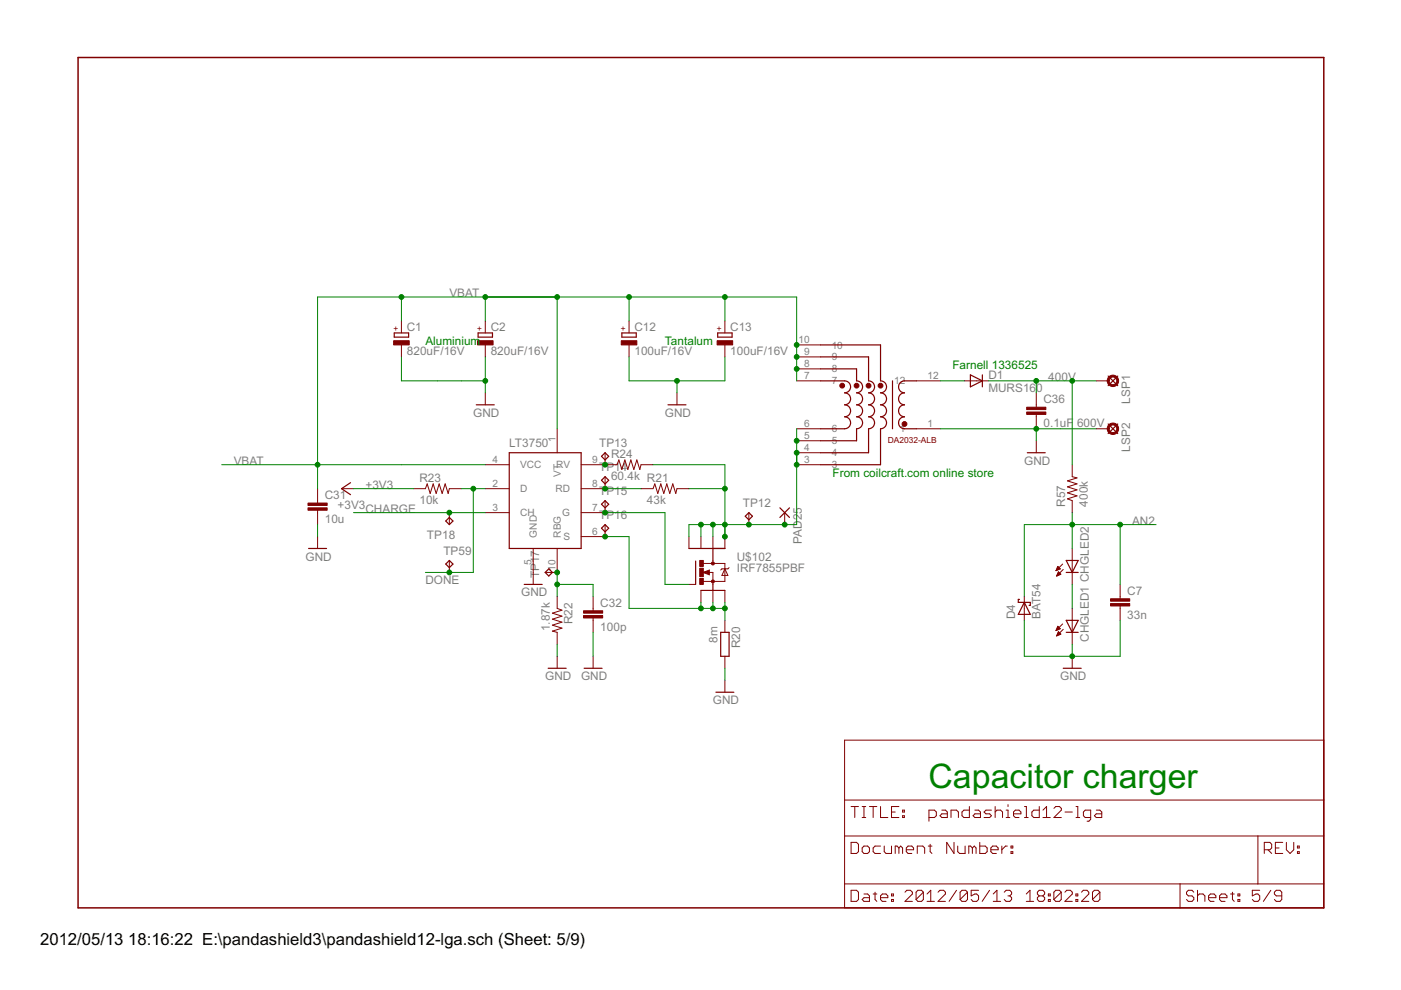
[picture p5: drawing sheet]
<svg xmlns="http://www.w3.org/2000/svg" width="297mm" height="210mm" viewBox="0 0 297 210" stroke-linecap="round" stroke-linejoin="round" font-family="sans-serif">
<g fill="none" stroke="#800000" stroke-width=".25">
<path d="M83.6 70.6h3v.9h-3zM101.4 70.6h3v.9h-3zM131.8 70.6h3.1v.9h-3.1zM152.2 70.6h3v.9h-3zM174 73.1h12.7v7.7a1.27 1.27 0 0 1 1.3 1.2 1.27 1.27 0 0 1-1.3 1.3 1.27 1.27 0 0 1 1.3 1.3 1.27 1.27 0 0 1-1.3 1.2 1.27 1.27 0 0 1 1.3 1.3 1.27 1.27 0 0 1-1.3 1.3 1.27 1.27 0 0 1 1.3 1.2 1.27 1.27 0 0 1-1.3 1.3v7.6h-12.7M174 75.7h10.1v5.1a1.27 1.27 0 0 1 1.3 1.2 1.27 1.27 0 0 1-1.3 1.3 1.27 1.27 0 0 1 1.3 1.3 1.27 1.27 0 0 1-1.3 1.2 1.27 1.27 0 0 1 1.3 1.3 1.27 1.27 0 0 1-1.3 1.3 1.27 1.27 0 0 1 1.3 1.2 1.27 1.27 0 0 1-1.3 1.3v5.1h-10.1M174 78.2h7.6v2.6a1.27 1.27 0 0 1 1.3 1.2 1.27 1.27 0 0 1-1.3 1.3 1.27 1.27 0 0 1 1.3 1.3 1.27 1.27 0 0 1-1.3 1.2 1.27 1.27 0 0 1 1.3 1.3 1.27 1.27 0 0 1-1.3 1.3 1.27 1.27 0 0 1 1.3 1.2 1.27 1.27 0 0 1-1.3 1.3v2.6h-7.6M205.7 79.5l2.6 1.3-2.6 1.2zM208.3 79.5v2.5M234.9 79.7l2.1 2.1M237 79.7l-2.1 2.1M101 85.8h3.8"/>
<path d="M108 96h15.2v20.3h-15.2zM127.5 96.8l.8-.8 .8 .8-.8 .7zM141.6 85.8h3.8M174 80.8h5.1a1.27 1.27 0 0 1 1.2 1.2 1.27 1.27 0 0 1-1.2 1.3 1.27 1.27 0 0 1 1.2 1.3 1.27 1.27 0 0 1-1.2 1.2 1.27 1.27 0 0 1 1.2 1.3 1.27 1.27 0 0 1-1.2 1.3 1.27 1.27 0 0 1 1.2 1.2 1.27 1.27 0 0 1-1.2 1.3h-5.1M189.2 80.8v10.1M194.3 80.8h-2.5a1.27 1.27 0 0 0-1.3 1.2 1.27 1.27 0 0 0 1.3 1.3 1.27 1.27 0 0 0-1.3 1.3 1.27 1.27 0 0 0 1.3 1.2 1.27 1.27 0 0 0-1.3 1.3 1.27 1.27 0 0 0 1.3 1.3 1.27 1.27 0 0 0-1.3 1.2 1.27 1.27 0 0 0 1.3 1.3h2.5M217.8 96h3.8M234.9 89.9l2.1 2M237 89.9l-2.1 2M65.4 116.3h3.8M74.3 102.3l-1.9 1.3 1.9 1.3M94.5 110.5l.8-.8 .7 .8-.7 .7z"/>
<path d="M94.5 119.6l.8-.8 .7 .8-.7 .8zM127.5 101.8l.8-.7 .8 .7-.8 .8zM127.5 106.9l.8-.7 .8 .7-.8 .8zM127.5 112l.8-.8 .8 .8-.8 .8zM146.1 116.3h7.6M147.5 119v4.9M151.2 116.3v2.5M158 109.5l.8-.8 .7 .8-.7 .7zM165.4 107.7l2 2M167.4 107.7l-2 2M226.1 118.8h2.5l-1.3 2.6zM111.1 123.9h3.9"/>
<path d="M116.4 120.6l.7 .8-.7 .7-.8-.7zM148.6 125.2h5.1M151.2 123.9v1.3M152.8 134.1h1.8v5h-1.8zM216.2 127.1h-.3v.6h2.5v.7h-.2M217.2 127.7l1.2 2.6h-2.5zM226.1 134.1h2.5M226.1 121.4h2.5M226.1 131.5h2.5l-1.3 2.6zM116.2 141.7h3.8M123.8 141.7h3.9M151.8 146.8h3.8"/>
<path d="M225.4 141.7h3.8"/>
</g>
<g fill="none" stroke="#800000" stroke-width=".21">
<path d="M85.1 68.1v2.5M85.1 73.1v2.6M102.9 68.1v2.5M102.9 73.1v2.6M133.4 68.1v2.5M133.4 73.1v2.6M153.7 68.1v2.5M153.7 73.1v2.6M168.9 73.1h5.1M168.9 75.7h5.1M168.9 78.2h5.1M102.9 98.5h5.1"/>
<path d="M102.9 83.3v2.5M118.1 90.9v5.1M123.2 98.5h7.6l.4-1 .6 2 .7-2 .6 2 .7-2 .6 2 .6-2 .7 2 .2-1h2.6M128.3 96v2.5M143.5 83.3v2.5M168.9 98.5h5.1M168.9 80.8h5.1M168.9 90.9h5.1M168.9 93.5h5.1M168.9 96h5.1M194.3 80.8h5.1M194.3 90.9h5.1"/>
<path d="M204.5 80.8h5M219.7 83.3v3M219.7 87.9v3M219.7 93.5v2.5M227.3 98.5v2.6l1 .2-2 .7 2 .6-2 .6 2 .7-2 .6 2 .6-2 .7 1 .4v2.5M232.4 80.8h2.5M232.4 90.9h2.5M67.3 103.6v3.1M67.3 108.2v3M67.3 113.8v2.5M72.4 103.6h2.6M87.7 103.6h2.5l.4-1 .6 2 .6-2 .7 2 .6-2 .6 2 .7-2 .6 2 .3-1h2.5"/>
<path d="M95.3 108.7v2.5M95.3 118.8v2.6M102.9 103.6h5.1M102.9 108.7h5.1M113.1 116.3v7.6M118.1 116.3v5.1h-2.5M128.3 101.1v2.5h-5.1M128.3 106.2v2.5h-5.1M128.3 111.2v2.6h-5.1M135.9 103.6h2.6l.3-1 .7 2 .6-2 .6 2 .7-2 .6 2 .6-2 .7 2 .2-1h2.6M146.1 113.8v2.5M148.6 113.8v2.5"/>
<path d="M149.1 119.5h4.6v3.8h-4.6M151.2 113.8v2.5M151.2 118.8v.7M153.7 113.8v2.5M158.8 108.7v2.5M166.4 108.7v2.5M225.3 119.6l-1.4 1.4M227.3 116.3v7.6M118.1 126.4v2.6l1 .4-2 .6 2 .6-2 .7 2 .6-2 .6 2 .7-2 .6 1 .3v2.5M118.1 139.1v2.6M125.8 126.4v3.1M125.8 131v3.1"/>
<path d="M125.8 139.1v2.6M146.1 123.9h1.4M148.6 125.2v2.5M149.1 121.4l1.3-.5v1zM150.3 121.4h.9v2.5M151.2 125.2v2.5M153.7 125.2v2.5M153.7 131.5v2.6M153.7 139.1v2.6M153.7 120.6l.6 1.4h-1.2zM154.6 120.4l-.3 .2h-1.2l-.3 .3M217.2 126.4v5.1"/>
<path d="M223.9 121h.1M223.9 133.6h.1M224 120.9h.2M224 133.5h.3M224 120.8h.5M224 133.4h.6M224 122.1h.2M224.1 120.6h.7M224.1 133.3h.7M224.1 134.7h.2M224.1 120.5h.6M224.1 122h.4"/>
<path d="M224.1 134.6h.4M224.1 133.2h.5M224.2 120.4h.4M224.2 121.8h.5M224.2 133.1h.3M224.2 134.5h.6M224.2 120.3h.2M224.2 121.7h.7M224.2 134.4h.6M224.2 132.9h.2M224.3 120.1h.1M224.3 121.6h.4"/>
<path d="M224.3 120.1l.5 .5-.9 .4zM224.3 132.8l-.4 .9M224.3 132.8l.5 .5M224.3 132.8h.1M224.3 134.3h.4M224.3 121.5h.3M224.3 134.1h.3M224.4 121.3h.1M224.4 134h.1M224.4 121.2l.5 .6-.9 .3zM224.4 133.9l.5 .6-.9 .3zM224.8 133.3l-.9 .4"/>
<path d="M225.3 132.3l-1.4 1.4M225.4 120.7l-1.4 1.4M225.4 133.4l-1.4 1.4M227.3 129v7.6M227.3 139.1v2.6M237.5 123.9v3.1M237.5 128.5v3M153.7 144.2v2.6M179.1 156.9h101.6v35.6h-101.6zM179.1 177.2h101.6M179.1 169.6h101.6M180.4 178.6h1.2l.4 .4v1.6l-.4 .4h-1.2z"/>
<path d="M180.4 171h1.6M181.2 171v2.3M182.8 171h.8M182.8 173.3h.8M183.2 179.4h.8l.3 .4v.8l-.3 .4h-.8l-.4-.4v-.8zM183.2 171v2.3M184.3 171h1.6M185.1 171v2.3M186.7 171v2.3h1.5M186.7 179.4h-1.2l-.4 .4v.8l.4 .4h1.2M187.5 179.4v1.2l.4 .4h1.1v-1.6M189 172.2h.8"/>
<path d="M190.6 171h-1.6v2.3h1.6M190.6 179.8l-.4-.4h-.4v1.6M190.6 179.8l.4-.4 .4 .4v1.2M190.6 179.8v1.2M191.4 173h.3v.3h-.3zM191.4 171.8h.3v.4h-.3zM196.8 179.4h.8M197 173.3h1.1l.4-.3v-.8l-.4-.4h-1.1v2.3M197.2 179v1.6l.4 .4M199.7 171.8h.8l.4 .4v1.1h-1.2l-.4-.3 .4-.4h1.2M201.6 173.3v-1.5h1.2l.4 .4v1.1M202.3 178.6v2.4l-1.6-2.4v2.4"/>
<path d="M203.1 179.4v1.2l.4 .4h1.1v-1.6M205.5 171v2.3h-1.1l-.4-.3v-.8l.4-.4h1.1M206.2 179.8l-.4-.4h-.4v1.6M206.2 179.8v1.2M206.2 179.8l.4-.4 .3 .4v1.2M206.7 171.8h.8l.4 .4v1.1h-1.2l-.4-.3 .4-.4h1.2M207.7 178.6v2.4h1.2l.4-.4v-.8l-.4-.4h-1.2M210.2 171.8h-1.2l-.4 .4 .4 .4h.8l.4 .4-.4 .3h-1.2M211 172.2l.4-.4h.8l.4 .4v1.1M211 171v2.3M212.4 179.4v1.6M213.3 173.3h.8"/>
<path d="M213.3 171.8h.4v1.5M213.6 179.4h-.4l-.8 .8M213.7 170.6v.4M214.4 179.4h.3v.4h-.3zM214.9 172.6h1.6v-.4l-.5-.4h-.7l-.4 .4v.8l.4 .3h.7M217.2 171h.4v2.3M217.2 173.3h.8M220.3 171v2.3h-1.1l-.4-.3v-.8l.4-.4h1.1M221.1 173.3h1.6M221.1 171.8l.8-.8v2.3M223.5 171.4l.3-.4h.8l.4 .4v.4l-1.5 1.5h1.5M225.8 172.2h1.6"/>
<path d="M228.1 171h.4v2.3M228.1 173.3h.8M231.2 173.3h-1.1l-.4-.3v-.8l.4-.4h1.1v1.9l-.3 .4h-.4M232.4 171.8h.8l.4 .4v1.1h-1.2l-.4-.3 .4-.4h1.2M266.7 177.2v10.2M270.4 179.8h.8M272 178.6h-1.6v2.4h1.6M272.7 178.6v1.6l.8 .8 .8-.8v-1.6M275.1 179.4h.4v.4h-.4zM179.1 187.4h101.6M180.4 188.8h1.2l.4 .4v1.5l-.4 .4h-1.2zM183.2 189.5h.8l.3 .4v1.2h-1.1l-.4-.4 .4-.4h1.1"/>
<path d="M185.1 189.5h.8M185.5 189.2v1.5l.4 .4M186.7 190.3h1.5v-.4l-.3-.4h-.8l-.4 .4v.8l.4 .4h.8M189 190.7h.4v.4h-.4zM189 189.5h.4v.4h-.4zM191.9 189.2l.4-.4h.7l.4 .4v.3l-1.5 1.6h1.5M192.2 180.2h1.5v-.4l-.4-.4h-.8l-.3 .4v.8l.3 .4h.8M194.5 181v-1.6h1.1l.4 .4v1.2M195.8 189.2v1.5l-.4 .4h-.8l-.4-.4M195.8 189.2l-.4-.4h-.8l-.4 .4v1.5M195.8 189.2l-1.6 1.5M196.6 191.1h1.5"/>
<path d="M196.6 189.5l.7-.7v2.3M198.9 189.2l.4-.4h.8l.3 .4v.3l-1.5 1.6h1.5M202.8 188.8l-1.6 2.3M205.1 189.2v1.5l-.4 .4h-.7l-.4-.4M205.1 189.2l-.4-.4h-.7l-.4 .4v1.5M205.1 189.2l-1.5 1.5M207.5 188.8h-1.6v1.1l.8-.4h.4l.4 .4v.8l-.4 .4h-.8l-.4-.4M209.8 188.8l-1.6 2.3M210.1 180.2h1.5v-.4l-.4-.4h-.7l-.4 .4v.8l.4 .4h.7M210.6 191.1h1.6M210.6 189.5l.8-.7v2.3M212.9 189.2l.4-.4h.8l.4 .4v.3l-.4 .4"/>
<path d="M213.7 189.9h.4M214.1 189.9l.4 .4v.4l-.4 .4h-.8l-.4-.4M214.4 180.6h.3v.4h-.3zM217.6 191.1h1.6M217.6 189.5l.8-.7v2.3M220.3 189.9l-.4 .4v.4l.4 .4h.8l.4-.4v-.4l-.4-.4M220.3 189.9l-.4-.4v-.3l.4-.4h.8l.4 .4v.3l-.4 .4M220.3 189.9h.8M222.3 190.7h.4v.4h-.4zM222.3 189.5h.4v.4h-.4zM225 189.2v1.5l-.4 .4h-.8l-.4-.4M225 189.2l-.4-.4h-.8l-.4 .4v1.5"/>
<path d="M225 189.2l-1.6 1.5M225.8 189.2l.4-.4h.7l.5 .4v.3l-1.6 1.6h1.6M228.1 190.7h.4v.4h-.4zM228.1 189.5h.4v.4h-.4zM229.3 189.2l.4-.4h.8l.3 .4v.3l-1.5 1.6h1.5M233.2 189.2v1.5l-.4 .4h-.8l-.4-.4M233.2 189.2l-.4-.4h-.8l-.4 .4v1.5M233.2 189.2l-1.6 1.5M250.2 187.4v5.1M253.1 189.2l-.4-.4h-.8l-.3 .4v.3l.3 .4h.8l.4 .4v.4l-.4 .4h-.8l-.3-.4M253.9 189.9l.4-.4h.8l.4 .4v1.2M253.9 188.8v2.3"/>
<path d="M256.2 190.3h1.6v-.4l-.4-.4h-.8l-.4 .4v.8l.4 .4h.8M258.6 190.3h1.5v-.4l-.4-.4h-.7l-.4 .4v.8l.4 .4h.7M260.9 189.5h.8M261.3 189.2v1.5l.4 .4M262.5 190.7h.4v.4h-.4zM262.5 189.5h.4v.4h-.4zM267.1 188.8h-1.6v1.1l.8-.4h.4l.4 .4v.8l-.4 .4h-.8l-.4-.4M268.1 180.2h1.1l.4-.4v-.8l-.4-.4h-1.1v2.4M268.8 180.2l.8 .8M269.4 188.8l-1.5 2.3M271.8 189.9h-1.2l-.4-.4v-.3l.4-.4h.8l.4 .4v1.5l-.4 .4h-.8l-.4-.4M275.1 180.6h.4v.4h-.4z"/>
</g>
<g fill="#800000" stroke="#800000" stroke-width=".21">
<path d="M65.3 107.7h4.1v.5h-4.1z"/>
<path d="M65.3 106.7h4.1v.5h-4.1z"/>
<path d="M123.7 130.5h4.1v.5h-4.1z"/>
<path d="M123.7 129.5h4.1v.5h-4.1z"/>
<path d="M217.7 87.4h4v.5h-4z"/>
<path d="M217.7 86.3h4v.5h-4z"/>
<path d="M148.4 122.6h.7v1.3h-.7z"/>
<path d="M148.4 118.8h.7v1.3h-.7z"/>
<path d="M148.4 120.5h.7v1.8h-.7z"/>
<path d="M83.5 72.2h3.3v.9h-3.3z"/>
<path d="M101.2 72.2h3.3v.9h-3.3z"/>
<path d="M235.5 128h4v.5h-4z"/>
<path d="M235.5 127h4v.5h-4z"/>
<path d="M131.7 72.2h3.3v.9h-3.3z"/>
<path d="M152 72.2h3.3v.9h-3.3z"/>
</g>
<g fill="#800000" stroke="#800000" stroke-width=".21">
<path d="M235.2 79.8a1.22 1.22 0 0 1 1.8 .4 1.22 1.22 0 0 1-.7 1.7 1.22 1.22 0 0 1-1.6-1.1h.5a.82 .82 0 0 1 1.2-.7 .82 .82 0 0 1 .1 1.3 .82 .82 0 0 1-1.3-.4v-.2h-.5z" fill-rule="evenodd"/>
<path d="M235.2 90a1.22 1.22 0 0 1 1.8 .3 1.22 1.22 0 0 1-.7 1.8 1.22 1.22 0 0 1-1.6-1.2h.5a.82 .82 0 0 1 1.2-.7 .82 .82 0 0 1 .1 1.4 .82 .82 0 0 1-1.3-.5v-.2h-.5z" fill-rule="evenodd"/>
<circle cx="151.1" cy="123.3" r=".33"/>
<circle cx="151.1" cy="119.5" r=".33"/>
<circle cx="186.7" cy="81.8" r=".51"/>
<circle cx="184.1" cy="81.8" r=".51"/>
<circle cx="181.6" cy="81.8" r=".51"/>
<circle cx="178.6" cy="81.8" r=".51"/>
<circle cx="191.8" cy="89.9" r=".51"/>
</g>
<path d="M16.6 12.2h264.1v180.3h-264.1zM150.3 121.1l-.9 .3 .9 .2v-.2h-.3" fill="none" stroke="#800000" stroke-width=".32"/>
<g fill="none" stroke="#008000" stroke-width=".21">
<path d="M85.1 75.7v5.1h17.8M85.1 63v5.1M102.9 63v5.1M102.9 75.7v7.6M118.1 63v27.9M133.4 75.7v5.1h20.3v-5.1M133.4 63v5.1M153.7 63v5.1M47 98.5h55.9M138.5 98.5h15.2v15.3M143.5 80.8v2.5M168.9 80.8v-17.8h-101.6v40.6"/>
<path d="M168.9 90.9v20.3h-22.8v2.6M199.4 80.8h5.1M199.4 90.9h33M209.5 80.8h22.9M219.7 80.8v2.5M219.7 90.9v2.6M227.3 80.8v17.7M67.3 111.2v2.6M75 103.6h12.7M75 108.7h27.9M97.8 103.6h5.1M100.4 103.6v17.8h-10.2"/>
<path d="M128.3 113.8h5.1v15.2h20.3M128.3 103.6h7.6M128.3 108.7h12.7v15.2h5.1M146.1 103.6h7.6M148.6 111.2v2.6M151.2 111.2v2.6M227.3 108.7v7.6M237.5 111.2v12.7M245.1 111.2h-27.9v15.2M118.1 121.4v5M118.1 136.6v2.5M118.1 123.9h7.7v2.5"/>
<path d="M125.8 134.1v5M148.6 127.7v1.3M151.2 127.7v1.3M153.7 127.7v3.8M217.2 131.5v7.6h20.3v-7.6M227.3 123.9v5.1M227.3 136.6v2.5M153.7 141.7v2.5"/>
</g>
<g fill="#008000" stroke="#008000" stroke-width=".21">
<circle cx="102.9" cy="80.8" r=".51"/>
<circle cx="219.7" cy="90.9" r=".51"/>
<circle cx="227.3" cy="139.1" r=".51"/>
<circle cx="143.5" cy="80.8" r=".51"/>
<circle cx="128.3" cy="98.5" r=".51"/>
<circle cx="128.3" cy="103.6" r=".51"/>
<circle cx="153.7" cy="103.6" r=".51"/>
<circle cx="153.7" cy="113.8" r=".51"/>
<circle cx="148.6" cy="111.2" r=".51"/>
<circle cx="151.2" cy="111.2" r=".51"/>
<circle cx="153.7" cy="111.2" r=".51"/>
<circle cx="158.8" cy="111.2" r=".51"/>
<circle cx="166.4" cy="111.2" r=".51"/>
<circle cx="168.9" cy="98.5" r=".51"/>
<circle cx="168.9" cy="96" r=".51"/>
<circle cx="168.9" cy="93.5" r=".51"/>
<circle cx="128.3" cy="108.7" r=".51"/>
<circle cx="153.7" cy="129" r=".51"/>
<circle cx="151.2" cy="129" r=".51"/>
<circle cx="148.6" cy="129" r=".51"/>
<circle cx="128.3" cy="113.8" r=".51"/>
<circle cx="118.1" cy="123.9" r=".51"/>
<circle cx="118.1" cy="121.4" r=".51"/>
<circle cx="95.3" cy="121.4" r=".51"/>
<circle cx="100.4" cy="103.6" r=".51"/>
<circle cx="95.3" cy="108.7" r=".51"/>
<circle cx="219.7" cy="80.8" r=".51"/>
<circle cx="227.3" cy="80.8" r=".51"/>
<circle cx="102.9" cy="63" r=".51"/>
<circle cx="67.3" cy="98.5" r=".51"/>
<circle cx="85.1" cy="63" r=".51"/>
<circle cx="118.1" cy="63" r=".51"/>
<circle cx="168.9" cy="78.2" r=".51"/>
<circle cx="168.9" cy="75.7" r=".51"/>
<circle cx="168.9" cy="73.1" r=".51"/>
<circle cx="133.4" cy="63" r=".51"/>
<circle cx="153.7" cy="63" r=".51"/>
<circle cx="227.3" cy="111.2" r=".51"/>
<circle cx="237.5" cy="111.2" r=".51"/>
</g>
<text font-size="8" fill="#008000" x="196.9" y="167.1">Capacitor charger</text>
<g font-size="4">
<text x="8.5" y="200.4">2012/05/13</text>
<text x="27.2" y="200.4">18:16:22 E:\pandashield3\pandashield12-lga.sch (Sheet: 5/9)</text>
</g>
<g font-size="2.8" fill="#808080">
<text x="95.3" y="63">VBAT</text>
<text x="86.3" y="70.1">C1</text>
<text x="104" y="70.1">C2</text>
<text x="134.5" y="70.1">C12</text>
<text x="154.8" y="70.1">C13</text>
<text x="86.3" y="75.2">820uF/16V</text>
<text x="104" y="75.2">820uF/16V</text>
<text x="134.5" y="75.2">100uF/16V</text>
<text x="154.8" y="75.2">100uF/16V</text>
<text x="209.6" y="83.1">MURS160</text>
<text x="209.6" y="80.3">D1</text>
<text x="222.3" y="80.7">400V</text>
<text x="100.4" y="88.4">GND</text>
<text x="141" y="88.4">GND</text>
<text x="221.2" y="85.4">C36</text>
<text x="239.6" y="85.6" transform="rotate(-90 239.6 85.6)">LSP1</text>
<text x="108" y="94.7">LT3750</text>
<text x="127" y="94.7">TP13</text>
<text x="221.2" y="90.5">0.1uF</text>
<text x="228.3" y="90.5">600V</text>
<text x="239.6" y="95.8" transform="rotate(-90 239.6 95.8)">LSP2</text>
<text x="49.6" y="98.5">VBAT</text>
<text x="127" y="99.8">TP14</text>
<text x="129.6" y="101.8">60.4k R21</text>
<text x="129.6" y="97">R24</text>
<text x="217.2" y="98.5">GND</text>
<text x="68.9" y="105.8">C31</text>
<text x="71.6" y="107.9">+3V3</text>
<text x="77.5" y="103.6">+3V3</text>
<text x="88.9" y="106.9">10k</text>
<text x="88.9" y="102.1">R23</text>
<text x="127" y="104.9">TP15</text>
<text x="137.2" y="106.9">43k</text>
<text x="157.5" y="107.4">TP12</text>
<text x="225.8" y="107.4" transform="rotate(-90 225.8 107.4)">R57</text>
<text x="230.6" y="107.4" transform="rotate(-90 230.6 107.4)">400k</text>
<text x="68.9" y="110.8">10u</text>
<text x="77.5" y="108.7">CHARGE</text>
<text x="127" y="110">TP16</text>
<text x="240" y="111.2">AN2</text>
<text x="64.8" y="118.8">GND</text>
<text x="90.5" y="114.3">TP18</text>
<text x="94" y="117.6">TP59</text>
<text x="156.2" y="118.8">U$102</text>
<text x="170" y="115.3" transform="rotate(-90 170 115.3)">PAD25</text>
<text x="90.2" y="123.9">DONE</text>
<text x="114.3" y="122.6" transform="rotate(-90 114.3 122.6)">TP17</text>
<text x="156.2" y="121.4">IRF7855PBF</text>
<text x="110.5" y="126.5">GND</text>
<text x="127.3" y="128.6">C32</text>
<text x="215.3" y="131.3" transform="rotate(-90 215.3 131.3)">D4</text>
<text x="220.6" y="131.3" transform="rotate(-90 220.6 131.3)">BAT54</text>
<text x="239" y="131.2">33n</text>
<text x="239" y="126.1">C7</text>
<text x="116.6" y="133.9" transform="rotate(-90 116.6 133.9)">1.87k</text>
<text x="121.4" y="132.3" transform="rotate(-90 121.4 132.3)">R22</text>
<text x="127.3" y="133.7">100p</text>
<text x="152.2" y="136.3" transform="rotate(-90 152.2 136.3)">8m</text>
<text x="157" y="137.4" transform="rotate(-90 157 137.4)">R20</text>
<text x="230.9" y="136.1" transform="rotate(-90 230.9 136.1)">CHGLED1 CHGLED2</text>
<text x="115.6" y="144.2">GND</text>
<text x="123.2" y="144.2">GND</text>
<text x="151.1" y="149.3">GND</text>
<text x="224.8" y="144.2">GND</text>
</g>
<g font-size="2.8" fill="#008000">
<text x="90.2" y="73.1">Aluminium</text>
<text x="141" y="73.1">Tantalum</text>
<text x="201.9" y="78.2">Farnell 1336525</text>
<text x="176.5" y="101.1">From coilcraft.com online store</text>
</g>
<g font-size="2.4" fill="#808080">
<text x="169.3" y="72.8">10</text>
<text x="170.5" y="75.3">9</text>
<text x="170.5" y="77.9">8</text>
<text x="176.3" y="73.9">10</text>
<text x="176.3" y="76.4">9</text>
<text x="170.5" y="80.4">7</text>
<text x="176.3" y="79">8</text>
<text x="176.3" y="81.5">7</text>
<text x="189.6" y="81.5">12</text>
<text x="196.7" y="80.4">12</text>
<text x="117.8" y="93.6" transform="rotate(-90 117.8 93.6)">1</text>
<text x="170.5" y="90.6">6</text>
<text x="170.5" y="93.1">5</text>
<text x="170.5" y="95.6">4</text>
<text x="176.3" y="91.7">6</text>
<text x="176.3" y="94.2">5</text>
<text x="190.8" y="91.7">1</text>
<text x="196.7" y="90.6">1</text>
<text x="104.4" y="98.2">4</text>
<text x="110.3" y="99.3">VCC</text>
<text x="118" y="99.3">RV</text>
<text x="118.9" y="101.1" transform="rotate(-90 118.9 101.1)">VT</text>
<text x="125.5" y="98.2">9</text>
<text x="170.5" y="98.2">3</text>
<text x="176.3" y="96.7">4</text>
<text x="176.3" y="99.3">3</text>
<text x="104.4" y="103.2">2</text>
<text x="110.3" y="104.4">D</text>
<text x="117.8" y="104.4">RD</text>
<text x="125.5" y="103.2">8</text>
<text x="104.4" y="108.3">3</text>
<text x="110.3" y="109.4">CH</text>
<text x="113.8" y="114" transform="rotate(-90 113.8 114)">GND</text>
<text x="118.9" y="114" transform="rotate(-90 118.9 114)">RBG</text>
<text x="119.2" y="109.4">G</text>
<text x="125.5" y="108.3">7</text>
<text x="125.5" y="113.4">6</text>
<text x="112.7" y="119.8" transform="rotate(-90 112.7 119.8)">5</text>
<text x="119.5" y="114.5">S</text>
<text x="117.8" y="121" transform="rotate(-90 117.8 121)">10</text>
</g>
<g font-size="2" fill="#800000">
<text x="84.5" y="70.2" transform="rotate(-90 84.5 70.2)">+</text>
<text x="102.3" y="70.2" transform="rotate(-90 102.3 70.2)">+</text>
<text x="132.8" y="70.2" transform="rotate(-90 132.8 70.2)">+</text>
<text x="153.1" y="70.2" transform="rotate(-90 153.1 70.2)">+</text>
<text x="188.2" y="94">DA2032-ALB</text>
</g>
</svg>
